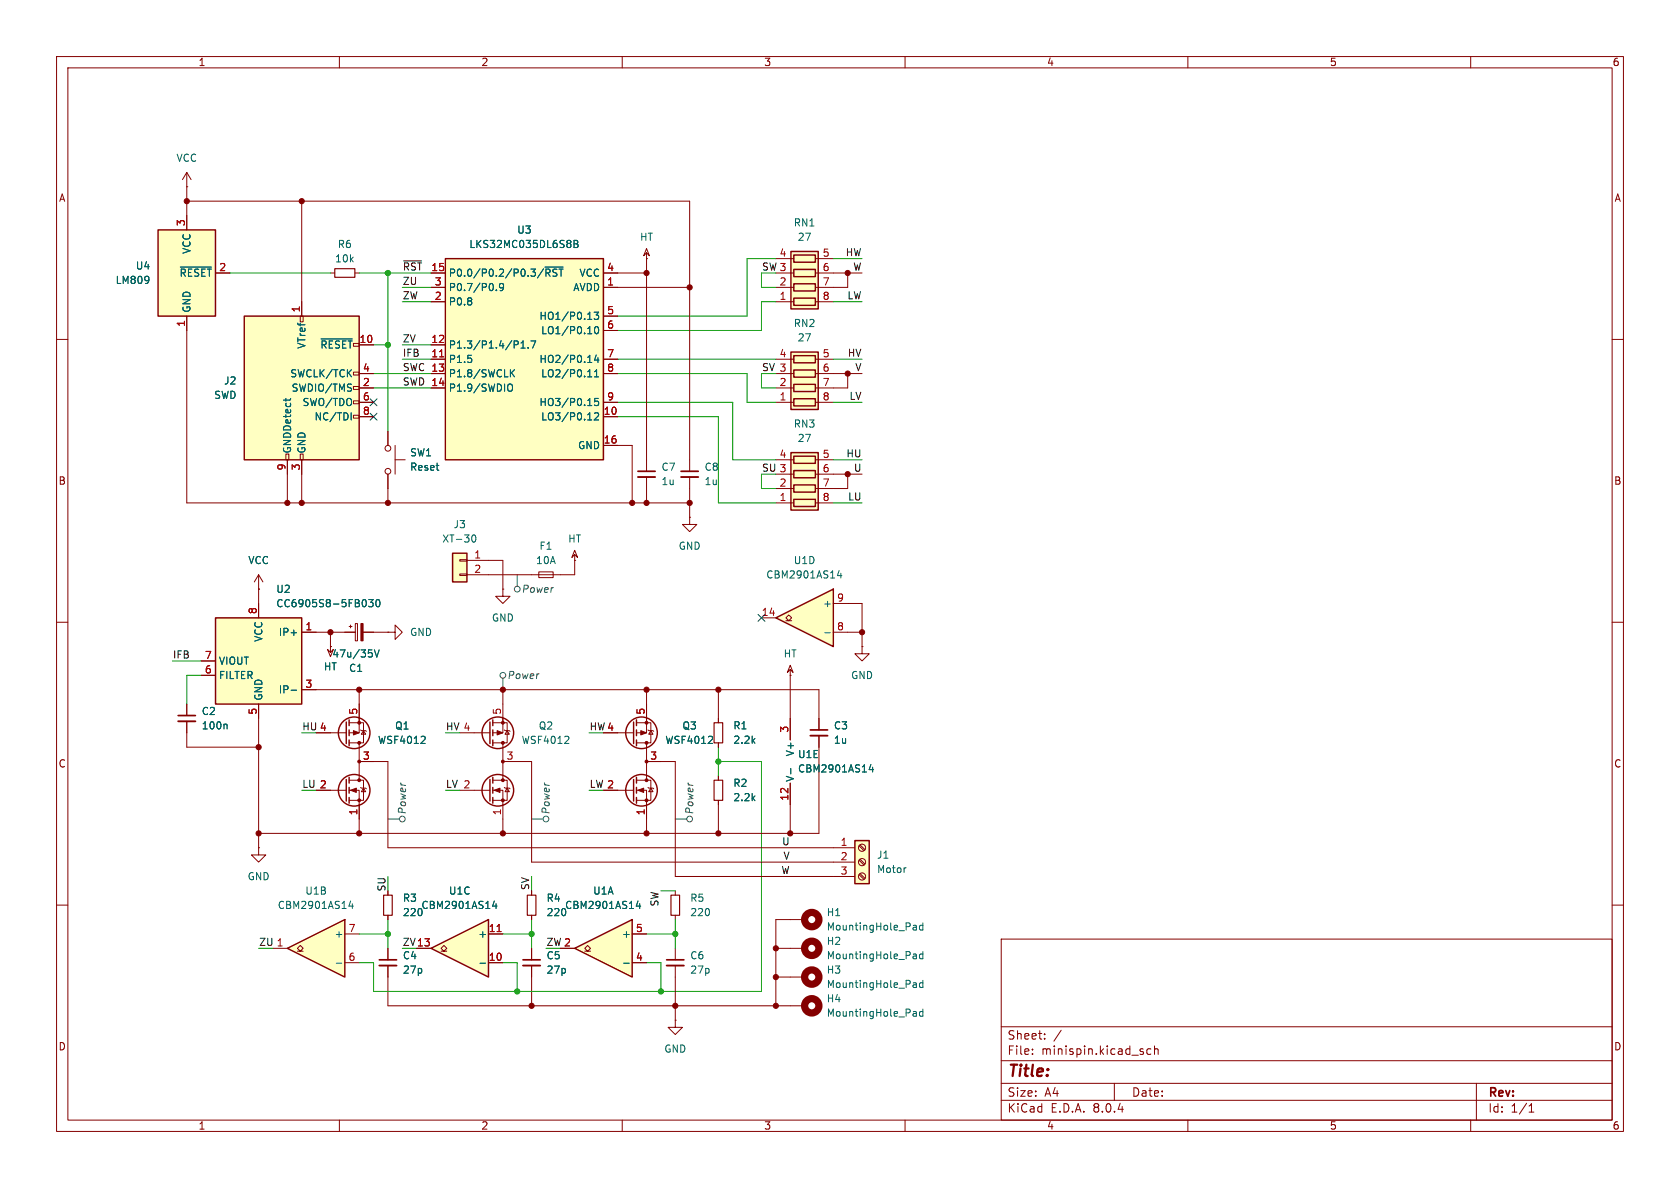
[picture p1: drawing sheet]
<svg xmlns="http://www.w3.org/2000/svg" width="297mm" height="210mm" viewBox="0 0 297 210" stroke-linecap="round" stroke-linejoin="round" font-family="sans-serif">
<g fill="none" stroke="#840000" stroke-width=".18">
<path d="M10 10h277v190h-277zM12 12h273v186h-273zM60 10v2M110 10v2M160 10v2M210 10v2M260 10v2M10 60h2M285 60h2M10 110h2M285 110h2M10 160h2"/>
<path d="M285 160h2M177 166h108v32h-108zM60 198v2M110 198v2M160 198v2M177 194.5h108M177 191.5h108M177 187.5h108M177 181.5h108M182.5 186.3v.1M182.5 185.5v.1M184.7 183.6v.1"/>
<path d="M184.7 182.8v.1M187.6 182.1l-1.3 2M197 191.5v3M203.5 185.5l-.5-.1-.3 .3v.4l.2 .2h.6M204.1 185.5l.2-.1 .4 .1v.9M204.1 184.9v1.5M210 198v2M260 198v2M261 191.5v6.5M270.3 196.6h.9M270.3 195.5l.4-.4v1.5"/>
</g>
<path d="M151.1 148.6h2.6v7.6h-2.6z" fill="#ffffc2"/>
<path d="M151.1 148.6h2.6v7.6h-2.6z" fill="none" stroke="#840000" stroke-width=".25"/>
<g fill="none" stroke="#840000" stroke-width=".18">
<path d="M58.4 48.3h.8M62.7 48.3h.8M114.3 44.7v1M114.3 43.9l.5 1.3-.5-.5-.5 .5zM114.3 45.7h.1M127 127v.8M127 131.3v.8M147.3 149.9h3.8M147.3 152.4h3.8M147.3 154.9h3.8M151.9 154.6l.8 .8M151.9 152.1l.8 .8"/>
<path d="M151.9 149.5l.8 .9M152 154.4l.9 .9M152 151.9l.9 .8M152 149.4l.9 .8"/>
<circle cx="152.4" cy="149.9" r=".63"/>
<circle cx="152.4" cy="152.4" r=".63"/>
<circle cx="152.4" cy="154.9" r=".63"/>
</g>
<path d="M160.1 153.4h.1" fill="none" stroke="#006464" stroke-width=".18"/>
<path d="M59.2 47.5h3.5v1.5h-3.5zM126.2 127.8h1.6v3.5h-1.6z" fill="none" stroke="#840000" stroke-width=".2"/>
<path d="M139.8 80h4.9v10.2h-4.9z" fill="#ffffc2"/>
<path d="M139.8 80h4.9v10.2h-4.9zM140.3 88.3h3.8v1.2h-3.8zM140.3 85.7h3.8v1.3h-3.8zM140.3 83.2h3.8v1.3h-3.8zM140.3 80.6h3.8v1.3h-3.8z" fill="none" stroke="#840000" stroke-width=".25"/>
<path d="M137.2 88.9h3.1M137.2 86.4h3.1M137.2 83.8h3.1M137.2 81.3h3.1M144.1 88.9h3.2M144.1 86.4h3.2M144.1 83.8h3.2M144.1 81.3h3.2" fill="none" stroke="#840000" stroke-width=".18"/>
<path d="M78.7 45.7h28v35.6h-28z" fill="#ffffc2"/>
<path d="M78.7 45.7h28v35.6h-28z" fill="none" stroke="#840000" stroke-width=".25"/>
<g fill="none" stroke="#840000" stroke-width=".18">
<path d="M76.2 50.8h2.5M76.2 48.3h2.5M76.2 53.3h2.5M106.7 50.8h2.5M106.7 48.3h2.5M106.7 55.9h2.5M106.7 58.4h2.5M68.6 76.2v2.5M69.8 78.7v5.1M76.2 63.5h2.5M76.2 61h2.5M76.2 66h2.5"/>
<path d="M76.2 68.6h2.5M106.7 73.7h2.5M106.7 63.5h2.5M106.7 66h2.5M106.7 78.7h2.5M106.7 71.1h2.5M68.6 83.8v2.6M69.8 81.3h1.8M45.7 104.1h.1M45.7 101.6l-.7 1.3M45.7 101.6v2.5M45.7 101.6l.8 1.3"/>
<path d="M139.7 162.6h2.5"/>
<circle cx="68.6" cy="79.2" r=".51"/>
<circle cx="68.6" cy="83.3" r=".51"/>
</g>
<g fill="none" stroke="#006464" stroke-width=".18">
<path d="M87.8 51.3v.1M89 50.7l-.2 .2-.4-.1-.1-.1 .1-.5 .4-.1 .2 .1a.84 .84 0 0 1-.3 1.2h-.3M96.3 47.2h3.2M97.9 48.1l.4 .2 .2 .2-.2 .3h-.4M97.9 47.6h.6M98.8 47.6h.7M99.2 47.6v1.2M101.5 42.5h.4l.2 .2-.2 .4 .2 .1 .1 .3-.2 .3h-.5zM101.5 43.1h.4M103.9 56.5h.7M103.9 59h.7M105 55.2h.8l-.4 .5 .4 .1v.5l-.2 .2-.6-.2"/>
<path d="M105.2 57.9l.2-.2a.68 .68 0 0 1 .4 .7 .68 .68 0 0 1-.4 .6l-.2-.1-.1-.4zM89.8 68.1l.3-.2a.43 .43 0 0 1 .5 .4v.4a.43 .43 0 0 1-.3 .5 .43 .43 0 0 1-.5-.2M90.4 65.9l.6 .7M91 65.3l-.8 .8M92.1 61.5h.7M92.1 60.6l.4-.3v1.2M93.4 61.4v.1M93.9 60.3h.8l-.5 1.2M103.9 74.2h.7M103.9 64.1h.7M103.9 66.6h.7M103.9 71.7h.7"/>
<path d="M105.1 73.1l.5-.1 .2 .3-.8 .9h.8M105.1 66.6h.7M105.1 65.7l.4-.4v1.3M105.4 62.7l-.3 1h.8M105.7 63.2v.9M105.8 70.4h-.6l-.1 .6 .2-.1 .4 .1 .1 .2v.4l-.2 .1-.5-.1M161.6 163.6h.2l.2 .1v.7M162 164.3l-.4 .1M162 163.9h-.4M163.2 163.6h-.4l-.3 .2 .2 .5h.5M163.2 163.1v1.3"/>
</g>
<path d="M77.7 63.1h.7" fill="none" stroke="#a90000" stroke-width=".18"/>
<circle cx="143.5" cy="162.6" r="1.27" fill="none" stroke="#840000" stroke-width="1.3"/>
<path d="M139.8 62.2h4.9v10.2h-4.9z" fill="#ffffc2"/>
<path d="M139.8 62.2h4.9v10.2h-4.9zM140.3 70.5h3.8v1.3h-3.8zM140.3 67.9h3.8v1.3h-3.8zM140.3 65.4h3.8v1.3h-3.8zM140.3 62.9h3.8v1.2h-3.8z" fill="none" stroke="#840000" stroke-width=".25"/>
<g fill="none" stroke="#840000" stroke-width=".18">
<path d="M137.2 71.1h3.1M137.2 68.6h3.1M137.2 66h3.1M137.2 63.5h3.1M144.1 71.1h3.2M144.1 68.6h3.2M144.1 66h3.2M144.1 63.5h3.2M139.7 127v3.8M139.7 138.4v3.8M119.4 157.5v.7M119.4 161.8v.8"/>
<path d="M139.7 177.8h2.5M139.7 172.7h2.5M119.4 180.3v1.3h1.2l-1.2 1.3-1.3-1.3h1.3M119.4 180.3h.1"/>
</g>
<g fill="none" stroke="#840000" stroke-width="1.3">
<circle cx="143.5" cy="172.7" r="1.27"/>
<circle cx="143.5" cy="177.8" r="1.27"/>
</g>
<g fill="none" stroke="#006464" stroke-width=".18">
<path d="M139.8 135.8v1M154 135.1l-.3 .9h.7M154.3 135.6v.9M161.6 173.7h.2l.2 .2v.7M161.6 178.8h.2l.2 .2v.6M162 179.6h-.4M162 179.1l-.4 .1M162 174.5l-.4 .1M162 174l-.4 .1M163.2 178.9l-.4-.1-.3 .2 .2 .6h.5M163.2 173.3v1.3M163.2 178.4v1.2"/>
<path d="M163.2 173.8l-.4-.1-.3 .3 .2 .5h.5"/>
</g>
<path d="M118.6 158.2h1.5v3.6h-1.5z" fill="none" stroke="#840000" stroke-width=".2"/>
<path d="M43.2 55.9h20.3v25.4h-20.3z" fill="#ffffc2"/>
<path d="M43.2 55.9h20.3v25.4h-20.3z" fill="none" stroke="#840000" stroke-width=".25"/>
<g fill="none" stroke="#840000" stroke-width=".18">
<path d="M53.1 55.9h.5v1h-.5zM53.3 53.3v2.6M62.5 65.8h1v.5h-1zM62.5 70.9h1v.5h-1zM62.5 68.3h1v.5h-1zM62.5 73.4h1v.5h-1zM63.5 61h2.5M63.5 68.6h2.5M63.5 66h2.5M63.5 71.1h2.5M63.5 73.7h2.5M50.5 80.3h.6v1h-.6z"/>
<path d="M50.8 81.3v2.5M53.1 80.3h.5v1h-.5zM53.3 81.3v2.5M88.9 104.1v1.3h1.3l-1.3 1.3-1.3-1.3h1.3M88.9 104.1h.1M139.7 118.4v1M139.7 117.6l.5 1.3-.5-.5-.5 .5zM139.7 119.4h.1M152.4 114.3v1.3h1.3l-1.3 1.2-1.3-1.2h1.3M152.4 114.3h.1"/>
</g>
<path d="M56.8 59.9h5.5M50.5 70.4v.5M51.4 70.4l-.1 .3M62.1 73v1.2" fill="none" stroke="#006464" stroke-width=".18"/>
<path d="M27.9 40.6h10.2v15.3h-10.2z" fill="#ffffc2"/>
<path d="M27.9 40.6h10.2v15.3h-10.2z" fill="none" stroke="#840000" stroke-width=".25"/>
<g fill="none" stroke="#840000" stroke-width=".18">
<path d="M33 33h.1M33 30.5v2.5M33 38.1v2.5M33 30.5l-.7 1.3M33 30.5l.8 1.3M33 55.9v2.5M38.1 48.3h2.5M101.6 98v1.1M101.6 97.3l.5 1.3-.5-.6-.5 .6zM101.6 99.1h.1M121.9 91.4v1.3h1.3l-1.3 1.3-1.3-1.3h1.3M121.9 91.4h.1"/>
<path d="M94 101.6h5.1M95.2 101.1h2.6v1h-2.6z"/>
</g>
<path d="M26.3 49v.8M26.3 49.4v.1M31.9 47.2h5.5" fill="none" stroke="#006464" stroke-width=".18"/>
<path d="M80 97.8h2.5v5.1h-2.5z" fill="#ffffc2"/>
<g fill="none" stroke="#840000" stroke-width=".18">
<path d="M81.3 98.9h1.2v.3h-1.2zM82.5 99.1h3.9M114.3 81.3v2M114.3 84.3v2.1M81.3 101.5h1.2v.2h-1.2zM82.5 101.6h3.9M33 124.5v2M33 127.5v2M55.9 139.7h5.3M55.9 129.5h5.3M61.7 139.7h1.8v5.1M61.7 137.9h2.6v3.6h-2.6"/>
<path d="M61.7 127.8h2.6v3.5h-2.6M63.5 127v2.5h-1.8M63.5 124.5v3.3M63.5 131.3v6.6M63.5 134.6h2.5M63.8 139.2l.1 .1h.7l.2 .1M63.8 129l.1 .2h.7l.2 .1M64.3 139.3l.3 .7h-.7zM64.3 129.2l.3 .6h-.7zM127 137.2v.7M127 141.5v.7M119.4 167.6v2.1"/>
<path d="M119.4 170.7v2"/>
</g>
<g fill="none" stroke="#840000" stroke-width=".25">
<path d="M80 97.8h2.5v5.1h-2.5zM61.2 127.6v3.8M61.2 137.8v3.8M61.7 127.3v1M61.7 129v1M61.7 130.8v1M61.7 137.4v1M61.7 139.2v1M61.7 141v1"/>
<circle cx="62.6" cy="139.7" r="2.79"/>
<circle cx="62.6" cy="129.5" r="2.79"/>
</g>
<path d="M83.5 94.8l.2-.2a.68 .68 0 0 1 .4 .6 .68 .68 0 0 1-.4 .6l-.2-.2M40 128l.1 .2v.7M74.4 131.4h.8M75.1 130.3v.4" fill="none" stroke="#006464" stroke-width=".18"/>
<path d="M112.8 84.3h3M31.5 127.5h3M117.9 170.7h3" fill="none" stroke="#840000" stroke-width=".33"/>
<path d="M112.8 83.3h3M31.5 126.5h3M117.9 169.7h3" fill="none" stroke="#840000" stroke-width=".3"/>
<path d="M126.2 137.9h1.6v3.6h-1.6z" fill="none" stroke="#840000" stroke-width=".2"/>
<g fill="#840000" stroke="#840000" stroke-width=".18">
<path d="M62 139.7l1-.4v.8z"/>
<path d="M62.5 129.2l1 .3-1 .4z"/>
<circle cx="63.5" cy="141.5" r=".25"/>
<circle cx="63.5" cy="137.9" r=".25"/>
<circle cx="63.5" cy="134.6" r=".25"/>
<circle cx="63.5" cy="131.3" r=".25"/>
<circle cx="63.5" cy="127.8" r=".25"/>
</g>
<path d="M38.1 109.2h15.2v15.3h-15.2z" fill="#ffffc2"/>
<path d="M38.1 109.2h15.2v15.3h-15.2z" fill="none" stroke="#840000" stroke-width=".25"/>
<path d="M35.6 119.4h2.5M35.6 116.8h2.5M45.7 106.7v2.5M53.3 111.8h2.6M45.7 124.5v2.5M53.3 121.9h2.6" fill="none" stroke="#840000" stroke-width=".18"/>
<path d="M64.7 106.2v.8M65.2 106h.8l-.5 .5 .4 .1v.5l-.2 .2-.5-.2M66.6 106.1l.1-.1a.68 .68 0 0 1 .5 .6 .68 .68 0 0 1-.5 .7l-.1-.2-.2-.3zM51.5 122h.9" fill="none" stroke="#006464" stroke-width=".18"/>
<path d="M137.2 109.2l10.1-5.1v10.2z" fill="#ffffc2"/>
<path d="M137.2 109.2l10.1-5.1v10.2z" fill="none" stroke="#840000" stroke-width=".25"/>
<path d="M61 111.8h1.8M61.7 110.7h.5M62 110.5v.5M62.8 110.2h.4v3.1h-.4zM64.2 111.8h1.8M134.6 109.2h2.6M138.9 109.7h.5l-.5-.5 .5-.5 .6 .5-.6 .5h.6M147.3 111.8h2.6M147.3 106.7h2.6" fill="none" stroke="#840000" stroke-width=".18"/>
<path d="M65.8 115.5v.5M66.2 114.9l.4 1.2 .4-1.2M145.8 111.9h1M148.3 100.8l-.3 1h.8M148.7 101.3v.9" fill="none" stroke="#006464" stroke-width=".18"/>
<path d="M63.8 110.2h.4v3.1h-.4z" fill="#840000" stroke="#840000" stroke-width=".18"/>
<path d="M139.8 44.5h4.9v10.1h-4.9z" fill="#ffffc2"/>
<g fill="none" stroke="#840000" stroke-width=".25">
<path d="M139.8 44.5h4.9v10.1h-4.9zM140.3 52.7h3.8v1.3h-3.8zM140.3 50.2h3.8v1.2h-3.8zM140.3 47.6h3.8v1.3h-3.8zM140.3 45.1h3.8v1.3h-3.8zM86.6 127.6v3.8M86.6 137.8v3.8M87.1 127.3v1M87.1 129v1M87.1 130.8v1M87.1 137.4v1M87.1 139.2v1"/>
<path d="M87.1 141v1"/>
<circle cx="88" cy="139.7" r="2.79"/>
<circle cx="88" cy="129.5" r="2.79"/>
</g>
<g fill="none" stroke="#840000" stroke-width=".18">
<path d="M137.2 53.3h3.1M137.2 50.8h3.1M137.2 48.3h3.1M137.2 45.7h3.1M144.1 53.3h3.2M144.1 50.8h3.2M144.1 48.3h3.2M144.1 45.7h3.2M57.9 114.8l.5 .5 .5-.5-.5 1.3zM58.4 114.3v1M58.4 114.3h.1M68.6 111.8h1.2v-1.3l1.3 1.3-1.3 1.2v-1.2"/>
<path d="M68.6 111.8h.1M81.3 139.7h5.3M81.3 129.5h5.3M87.1 139.7h1.8v5.1M87.1 137.9h2.6v3.6h-2.6M87.1 127.8h2.6v3.5h-2.6M88.9 127v2.5h-1.8M88.9 124.5v3.3M88.9 131.3v6.6M88.9 134.6h2.5M89.2 139.2l.1 .1h.7l.2 .1M89.2 129l.1 .2h.7l.2 .1"/>
<path d="M89.7 139.3l.3 .7h-.7zM89.7 129.2l.3 .6h-.7zM94 157.5v.7M94 161.8v.8M94 167.6v2.1M94 170.7v2"/>
</g>
<g fill="#840000" stroke="#840000" stroke-width=".18">
<path d="M87.4 139.7l1-.4v.8z"/>
<path d="M87.9 129.2l1 .3-1 .4z"/>
<circle cx="88.9" cy="141.5" r=".25"/>
<circle cx="88.9" cy="137.9" r=".25"/>
<circle cx="88.9" cy="134.6" r=".25"/>
<circle cx="88.9" cy="131.3" r=".25"/>
<circle cx="88.9" cy="127.8" r=".25"/>
</g>
<path d="M99.8 131.4h.8M100.5 130.3v.4" fill="none" stroke="#006464" stroke-width=".18"/>
<path d="M93.2 158.2h1.5v3.6h-1.5z" fill="none" stroke="#840000" stroke-width=".2"/>
<path d="M92.5 170.7h3" fill="none" stroke="#840000" stroke-width=".33"/>
<path d="M92.5 169.7h3" fill="none" stroke="#840000" stroke-width=".3"/>
<path d="M101.6 167.6l10.2-5v10.1z" fill="#ffffc2"/>
<g fill="none" stroke="#840000" stroke-width=".25">
<path d="M112 127.6v3.8M112 137.8v3.8M112.5 127.3v1M112.5 129v1M112.5 130.8v1M112.5 137.4v1M112.5 139.2v1M112.5 141v1M101.6 167.6l10.2-5v10.1z"/>
<circle cx="113.4" cy="129.5" r="2.79"/>
<circle cx="113.4" cy="139.7" r="2.79"/>
</g>
<g fill="none" stroke="#840000" stroke-width=".18">
<path d="M121.9 81.3v2M121.9 84.3v2.1M106.7 139.7h5.3M106.7 129.5h5.3M112.5 139.7h1.8v5.1M112.5 137.9h2.6v3.6h-2.6M112.5 127.8h2.6v3.5h-2.6M114.3 127v2.5h-1.8M114.3 124.5v3.3M114.3 131.3v6.6M114.3 134.6h2.5M114.6 139.2l.1 .1h.7l.2 .1"/>
<path d="M114.6 129l.1 .2h.7l.2 .1M115.1 139.3l.3 .7h-.7zM115.1 129.2l.3 .6h-.7zM68.6 157.5v.7M68.6 161.8v.8M99.1 167.6h2.5M103.4 168.1h.5l-.5-.5 .5-.5 .5 .5-.5 .5h.5M111.8 170.2h2.5M111.8 165.1h2.5"/>
</g>
<path d="M125.2 131.4h.8M125.9 130.3v.4M112.8 159.3l-.3 .9h.8M113.1 159.8v.8M110.3 170.3h.9" fill="none" stroke="#006464" stroke-width=".18"/>
<path d="M67.8 158.2h1.5v3.6h-1.5z" fill="none" stroke="#840000" stroke-width=".2"/>
<path d="M120.4 84.3h3" fill="none" stroke="#840000" stroke-width=".33"/>
<path d="M120.4 83.3h3" fill="none" stroke="#840000" stroke-width=".3"/>
<g fill="#840000" stroke="#840000" stroke-width=".18">
<path d="M112.8 139.7l1-.4v.8z"/>
<path d="M113.3 129.2l1 .3-1 .4z"/>
<circle cx="114.3" cy="141.5" r=".25"/>
<circle cx="114.3" cy="137.9" r=".25"/>
<circle cx="114.3" cy="134.6" r=".25"/>
<circle cx="114.3" cy="131.3" r=".25"/>
<circle cx="114.3" cy="127.8" r=".25"/>
</g>
<path d="M76.2 167.6l10.2-5v10.1z" fill="#ffffc2"/>
<path d="M76.2 167.6l10.2-5v10.1z" fill="none" stroke="#840000" stroke-width=".25"/>
<path d="M144.8 127v2M144.8 130v2.1M45.7 149.9v1.2h1.3l-1.3 1.3-1.3-1.3h1.3M45.7 149.9h.1M68.6 167.6v2.1M68.6 170.7v2M73.7 167.6h2.5M78 168.1h.5l-.5-.5 .5-.5 .5 .5-.5 .5h.5M86.4 170.2h2.5M86.4 165.1h2.5" fill="none" stroke="#840000" stroke-width=".18"/>
<path d="M87.4 159.3l-.3 .9h.8M87.7 159.8v.8M84.9 170.3h.9" fill="none" stroke="#006464" stroke-width=".18"/>
<path d="M87.9 164.7h.7" fill="none" stroke="#a90000" stroke-width=".18"/>
<path d="M143.3 130h3M67.1 170.7h3" fill="none" stroke="#840000" stroke-width=".33"/>
<path d="M143.3 129h3M67.1 169.7h3" fill="none" stroke="#840000" stroke-width=".3"/>
<path d="M50.8 167.6l10.2-5v10.1z" fill="#ffffc2"/>
<path d="M50.8 167.6l10.2-5v10.1z" fill="none" stroke="#840000" stroke-width=".25"/>
<g fill="none" stroke="#840000" stroke-width=".18">
<path d="M33 33v7.6M33 35.6h88.9v45.7M53.3 35.6v20.3M33 55.9v33h88.9M38.1 48.3h2.5M76.2 48.3h2.5M76.2 50.8h2.5M76.2 53.3h2.5M106.7 48.3h7.6M106.7 50.8h15.2M106.7 55.9h2.5M106.7 58.4h2.5"/>
<path d="M114.3 45.7v35.6M147.3 48.3h5.1M149.9 48.3v2.5h-2.6M63.5 68.6h2.5M63.5 66h2.5M63.5 61h2.5M63.5 71.1h2.5M63.5 73.7h2.5M68.6 76.2v2.5M76.2 68.6h2.5M76.2 66h2.5M76.2 61h2.5"/>
<path d="M76.2 63.5h2.5M106.7 78.7h5.1v10.2M106.7 66h2.5M106.7 71.1h2.5M106.7 73.7h2.5M106.7 63.5h2.5M147.3 66h5.1M149.9 66v2.6h-2.6M50.8 81.3v7.6M53.3 81.3v7.6M68.6 83.8v5.1M86.4 99.1h2.5v5"/>
<path d="M101.6 99.1v2.5h-2.5M114.3 86.4v2.5M121.9 86.4v5M147.3 83.8h5.1M149.9 83.8v2.6h-2.6M35.6 119.4h2.5M35.6 116.8h2.5M45.7 104.1h.1M45.7 104.1v5.1M53.3 111.8h9.5M58.4 114.3h.1M58.4 111.8v2.5"/>
<path d="M64.2 111.8h4.4M86.4 101.6h7.6M139.7 119.4v11.4M149.9 111.8h2.5M149.9 106.7h2.5v7.6M33 124.5v2M33 127.5v4.6h12.7M45.7 124.5v25.4M53.3 121.9h91.5v7.1M55.9 139.7h2.5M55.9 129.5h2.5M63.5 134.6h5.1v15.3h78.7"/>
<path d="M63.5 121.9v5.1M88.9 121.9v2.6M91.4 134.6h2.6v17.8h53.3M106.7 139.7h2.5M106.7 129.5h2.5M114.3 121.9v5.1M114.3 134.6h5.1v20.3h27.9M127 121.9v5.9M127 131.3v.8M127 137.2v.7M139.7 138.4v8.9M144.8 130v17.3h-99.1"/>
<path d="M63.5 142.2v5.1M68.6 157.5v.7M88.9 144.8v2.5M94 157.5v.7M114.3 142.2v5.1M127 141.5v5.8M48.3 167.6h2.5M52.6 168.1h.5l-.5-.5 .5-.5 .5 .5-.5 .5h.5M61 170.2h2.5M61 165.1h2.5M68.6 161.8v.8M68.6 167.6v2.1"/>
<path d="M68.6 170.7v7.1h71.1M73.7 167.6h2.5M86.4 170.2h2.5M86.4 165.1h2.5M94 161.8v.8M94 167.6v2.1M94 170.7v7.1M99.1 167.6h2.5M111.8 170.2h2.5M111.8 165.1h2.5M119.4 172.7v7.6M137.2 167.6h5"/>
<path d="M137.2 172.7h2.5M139.7 162.6h-2.5v15.2"/>
</g>
<g fill="none" stroke="#006464" stroke-width=".18">
<path d="M26.3 49v.8M26.3 49.4v.1M31.9 47.2h5.5M56.8 59.9h5.5M87.8 51.3v.1M89 50.7l-.2 .2-.4-.1-.1-.1 .1-.5 .4-.1 .2 .1a.84 .84 0 0 1-.3 1.2h-.3M96.3 47.2h3.2M97.9 48.1l.4 .2 .2 .2-.2 .3h-.4M97.9 47.6h.6M98.8 47.6h.7M99.2 47.6v1.2M101.5 42.5h.4l.2 .2-.2 .4 .2 .1 .1 .3-.2 .3h-.5z"/>
<path d="M101.5 43.1h.4M103.9 56.5h.7M103.9 59h.7M105 55.2h.8l-.4 .5 .4 .1v.5l-.2 .2-.6-.2M105.2 57.9l.2-.2a.68 .68 0 0 1 .4 .7 .68 .68 0 0 1-.4 .6l-.2-.1-.1-.4zM50.5 70.4v.5M51.4 70.4l-.1 .3M62.1 73v1.2M89.8 68.1l.3-.2a.43 .43 0 0 1 .5 .4v.4a.43 .43 0 0 1-.3 .5 .43 .43 0 0 1-.5-.2M90.4 65.9l.6 .7M91 65.3l-.8 .8M92.1 61.5h.7"/>
<path d="M92.1 60.6l.4-.3v1.2M93.4 61.4v.1M93.9 60.3h.8l-.5 1.2M103.9 74.2h.7M103.9 64.1h.7M103.9 66.6h.7M103.9 71.7h.7M105.1 73.1l.5-.1 .2 .3-.8 .9h.8M105.1 66.6h.7M105.1 65.7l.4-.4v1.3M105.4 62.7l-.3 1h.8M105.7 63.2v.9"/>
<path d="M105.8 70.4h-.6l-.1 .6 .2-.1 .4 .1 .1 .2v.4l-.2 .1-.5-.1M64.7 106.2v.8M65.2 106h.8l-.5 .5 .4 .1v.5l-.2 .2-.5-.2M65.8 115.5v.5M66.2 114.9l.4 1.2 .4-1.2M66.6 106.1l.1-.1a.68 .68 0 0 1 .5 .6 .68 .68 0 0 1-.5 .7l-.1-.2-.2-.3zM40 128l.1 .2v.7M51.5 122h.9M74.4 131.4h.8M75.1 130.3v.4M125.2 131.4h.8M125.9 130.3v.4"/>
<path d="M139.8 135.8v1M154 135.1l-.3 .9h.7M154.3 135.6v.9M62 159.3l-.3 .9h.8M62.3 159.8v.8M87.4 159.3l-.3 .9h.8M87.7 159.8v.8M112.8 159.3l-.3 .9h.8M113.1 159.8v.8M59.5 170.3h.9M84.9 170.3h.9M110.3 170.3h.9"/>
<path d="M161.6 168.6h.2l.2 .2v.7M162 169.4l-.4 .1M162 168.9l-.4 .1M163.2 168.7l-.4-.1-.3 .3 .2 .5h.5M163.2 168.2v1.3"/>
</g>
<circle cx="143.5" cy="167.6" r="1.27" fill="none" stroke="#840000" stroke-width="1.3"/>
<g fill="none" stroke="#484848" stroke-width=".18">
<path d="M88.9 119.9v2M91.4 101.6v2M68.6 144.8h2M94 144.8h2M119.4 144.8h2"/>
<circle cx="88.9" cy="119.4" r=".51"/>
<circle cx="91.4" cy="104.1" r=".51"/>
<circle cx="71.1" cy="144.8" r=".51"/>
<circle cx="96.5" cy="144.8" r=".51"/>
<circle cx="121.9" cy="144.8" r=".51"/>
</g>
<path d="M71.3 46.1h3.2" fill="none" stroke="#0f0f0f" stroke-width=".18"/>
<g fill="none" stroke="#009600" stroke-width=".18">
<path d="M40.6 48.3h17.8M63.5 48.3h12.7M68.6 48.3v27.9M71.1 53.3h5.1M71.1 50.8h5.1M134.6 48.3v2.5h2.6M137.2 53.3h-2.6v5.1h-25.4M137.2 45.7h-5.1v10.2h-22.9M147.3 45.7h5.1M147.3 53.3h5.1M66 66h10.2M66 68.6h10.2"/>
<path d="M66 61h2.6M71.1 63.5h5.1M71.1 61h5.1M109.2 66h22.9v5.1h5.1M109.2 71.1h20.3v10.2h7.7M109.2 73.7h17.8v15.2h10.2M109.2 63.5h28M134.6 66v2.6h2.6M147.3 71.1h5.1M147.3 63.5h5.1M134.6 83.8v2.6h2.6M147.3 81.3h5.1"/>
<path d="M147.3 88.9h5.1M30.5 116.8h5.1M35.6 119.4h-2.6v5.1M127 134.6h7.6v40.7h-68.6v-5.1h-2.5M127 132.1v5.1M116.8 157.5h2.6M63.5 165.1h5.1M68.6 162.6v5M88.9 165.1h5.1M88.9 170.2h2.5v5.1M94 162.6v5M114.3 170.2h2.5v5.1"/>
<path d="M114.3 165.1h5.1M119.4 162.6v5"/>
</g>
<path d="M65.4 70.5l1.2 1.2M65.4 73.1l1.2 1.2M66.6 70.5l-1.2 1.2M66.6 73.1l-1.2 1.2M134 108.6l1.2 1.2M135.2 108.6l-1.2 1.2" fill="none" stroke="#000084" stroke-width=".18"/>
<path d="M77.7 63.1h.7M87.9 164.7h.7" fill="none" stroke="#a90000" stroke-width=".18"/>
<g fill="#009600" stroke="#009600" stroke-width=".18">
<circle cx="68.6" cy="48.3" r=".46"/>
<circle cx="68.6" cy="61" r=".46"/>
<circle cx="127" cy="134.6" r=".46"/>
<circle cx="116.8" cy="175.3" r=".46"/>
<circle cx="119.4" cy="165.1" r=".46"/>
<circle cx="91.4" cy="175.3" r=".46"/>
<circle cx="94" cy="165.1" r=".46"/>
<circle cx="68.6" cy="165.1" r=".46"/>
</g>
<g fill="#840000" stroke="#840000" stroke-width=".18">
<circle cx="53.3" cy="88.9" r=".46"/>
<circle cx="68.6" cy="88.9" r=".46"/>
<circle cx="58.4" cy="111.8" r=".46"/>
<circle cx="50.8" cy="88.9" r=".46"/>
<circle cx="33" cy="35.6" r=".46"/>
<circle cx="53.3" cy="35.6" r=".46"/>
<circle cx="111.8" cy="88.9" r=".46"/>
<circle cx="149.9" cy="83.8" r=".46"/>
<circle cx="149.9" cy="66" r=".46"/>
<circle cx="121.9" cy="50.8" r=".46"/>
<circle cx="149.9" cy="48.3" r=".46"/>
<circle cx="114.3" cy="48.3" r=".46"/>
<circle cx="152.4" cy="111.8" r=".46"/>
<circle cx="114.3" cy="147.3" r=".46"/>
<circle cx="127" cy="147.3" r=".46"/>
<circle cx="121.9" cy="88.9" r=".46"/>
<circle cx="114.3" cy="88.9" r=".46"/>
<circle cx="127" cy="121.9" r=".46"/>
<circle cx="114.3" cy="121.9" r=".46"/>
<circle cx="45.7" cy="132.1" r=".46"/>
<circle cx="88.9" cy="121.9" r=".46"/>
<circle cx="63.5" cy="121.9" r=".46"/>
<circle cx="137.2" cy="177.8" r=".46"/>
<circle cx="137.2" cy="172.7" r=".46"/>
<circle cx="137.2" cy="167.6" r=".46"/>
<circle cx="119.4" cy="177.8" r=".46"/>
<circle cx="88.9" cy="147.3" r=".46"/>
<circle cx="94" cy="177.8" r=".46"/>
<circle cx="63.5" cy="147.3" r=".46"/>
<circle cx="45.7" cy="147.3" r=".46"/>
<circle cx="139.7" cy="147.3" r=".46"/>
</g>
<text font-size="2.8" fill="#840000" x="178" y="190.9">Title:</text>
<g font-size="2.1" fill="#840000">
<text x="178" y="184">Sheet:</text>
<text x="178" y="186.7">File:</text>
<text x="184.1" y="186.7">minispin.kicad_sch</text>
<text x="178" y="196.9">KiCad</text>
<text x="178" y="194.1">Size:</text>
<text x="184.7" y="194.1">A4</text>
<text x="185.7" y="196.9">E.D.A.</text>
<text x="193.3" y="196.9">8.0.4</text>
<text x="200" y="194.1">Date:</text>
<text x="263" y="194.3">Rev:</text>
<text x="263" y="196.9">Id:</text>
<text x="267.1" y="196.9">1/1</text>
</g>
<g font-size="1.8" fill="#840000">
<text x="35" y="11.9">1</text>
<text x="85" y="11.9">2</text>
<text x="135" y="11.9">3</text>
<text x="185" y="11.9">4</text>
<text x="235" y="11.9">5</text>
<text x="285" y="11.9">6</text>
<text x="10.3" y="35.9">A</text>
<text x="285.3" y="35.9">A</text>
<text x="10.3" y="85.9">B</text>
<text x="285.3" y="85.9">B</text>
<text x="10.3" y="135.9">C</text>
<text x="285.3" y="135.9">C</text>
<text x="10.3" y="185.9">D</text>
<text x="285.3" y="185.9">D</text>
<text x="35" y="199.9">1</text>
<text x="85" y="199.9">2</text>
<text x="135" y="199.9">3</text>
<text x="185" y="199.9">4</text>
<text x="235" y="199.9">5</text>
<text x="285" y="199.9">6</text>
</g>
<g font-size="1.8" fill="#006464">
<text x="31.1" y="28.8">VCC</text>
<text x="91.3" y="41.5">U3</text>
<text x="140.2" y="40.2">RN1</text>
<text x="23.9" y="47.9">U4</text>
<text x="33.9" y="45" transform="rotate(-90 33.9 45)">VCC</text>
<text x="59.1" y="46.6">10k</text>
<text x="59.6" y="44">R6</text>
<text x="82.9" y="44">LKS32MC035DL6S8B</text>
<text x="113" y="42.8">HT</text>
<text x="140.9" y="42.8">27</text>
<text x="20.3" y="50.4">LM809</text>
<text x="31.6" y="49.1">~{RESET}</text>
<text x="79.2" y="49.1">P0.0/P0.2/P0.3/~{RST}</text>
<text x="79.2" y="51.7">P0.7/P0.9</text>
<text x="101.3" y="51.7">AVDD</text>
<text x="102.3" y="49.1">VCC</text>
<text x="33.9" y="55.4" transform="rotate(-90 33.9 55.4)">GND</text>
<text x="79.2" y="54.2">P0.8</text>
<text x="95.3" y="56.7">HO1/P0.13</text>
<text x="95.6" y="59.3">LO1/P0.10</text>
<text x="140.2" y="58">RN2</text>
<text x="54.2" y="61.8" transform="rotate(-90 54.2 61.8)">VTref</text>
<text x="56.5" y="61.8">~{RESET}</text>
<text x="79.2" y="64.4">P1.5</text>
<text x="79.2" y="61.8">P1.3/P1.4/P1.7</text>
<text x="95.3" y="64.4">HO2/P0.14</text>
<text x="140.9" y="60.6">27</text>
<text x="37.8" y="70.7">SWD</text>
<text x="39.5" y="68.2">J2</text>
<text x="51.2" y="66.9">SWCLK/TCK</text>
<text x="51.5" y="69.4">SWDIO/TMS</text>
<text x="53.4" y="72">SWO/TDO</text>
<text x="79.2" y="66.9">P1.8/SWCLK</text>
<text x="79.2" y="69.4">P1.9/SWDIO</text>
<text x="95.3" y="72">HO3/P0.15</text>
<text x="95.6" y="66.9">LO2/P0.11</text>
<text x="55.5" y="74.5">NC/TDI</text>
<text x="95.6" y="74.5">LO3/P0.12</text>
<text x="140.2" y="75.8">RN3</text>
<text x="51.7" y="80.3" transform="rotate(-90 51.7 80.3)">GNDDetect</text>
<text x="54.2" y="80.3" transform="rotate(-90 54.2 80.3)">GND</text>
<text x="72.4" y="80.9">SW1</text>
<text x="72.4" y="83.4">Reset</text>
<text x="102.1" y="79.6">GND</text>
<text x="116.8" y="83.4">C7</text>
<text x="124.5" y="83.4">C8</text>
<text x="140.9" y="78.3">27</text>
<text x="116.8" y="86">1u</text>
<text x="124.5" y="86">1u</text>
<text x="80.1" y="93.6">J3</text>
<text x="43.8" y="99.9">VCC</text>
<text x="78.1" y="96.1">XT-30</text>
<text x="94.7" y="99.9">10A</text>
<text x="95.3" y="97.4">F1</text>
<text x="100.3" y="96.1">HT</text>
<text x="119.9" y="97.4">GND</text>
<text x="140.2" y="99.9">U1D</text>
<text x="48.7" y="105">U2</text>
<text x="48.7" y="107.5">CC6905S8-5FB030</text>
<text x="135.4" y="102.5">CBM2901AS14</text>
<text x="145.4" y="107.5">+</text>
<text x="46.6" y="113.6" transform="rotate(-90 46.6 113.6)">VCC</text>
<text x="49.2" y="112.6">IP+</text>
<text x="72.4" y="112.6">GND</text>
<text x="86.9" y="110.1">GND</text>
<text x="38.6" y="117.7">VIOUT</text>
<text x="57.2" y="118.7">HT</text>
<text x="58.6" y="116.4">47u/35V</text>
<text x="61.6" y="119">C1</text>
<text x="138.4" y="116.4">HT</text>
<text x="38.6" y="120.2">FILTER</text>
<text x="46.6" y="124" transform="rotate(-90 46.6 124)">GND</text>
<text x="49.2" y="122.8">IP-</text>
<text x="150.4" y="120.2">GND</text>
<text x="35.6" y="126.6">C2</text>
<text x="35.6" y="129.1">100n</text>
<text x="66.7" y="131.7">WSF4012</text>
<text x="69.7" y="129.2">Q1</text>
<text x="92.1" y="131.7">WSF4012</text>
<text x="95.1" y="129.2">Q2</text>
<text x="117.5" y="131.7">WSF4012</text>
<text x="120.5" y="129.2">Q3</text>
<text x="129.5" y="129.1">R1</text>
<text x="129.5" y="131.7">2.2k</text>
<text x="147.3" y="129.1">C3</text>
<text x="147.3" y="131.7">1u</text>
<text x="140.6" y="133.8" transform="rotate(-90 140.6 133.8)">V+</text>
<text x="141" y="136.8">CBM2901AS14</text>
<text x="141" y="134.2">U1E</text>
<text x="129.5" y="139.3">R2</text>
<text x="129.5" y="141.8">2.2k</text>
<text x="140.6" y="138.3" transform="rotate(-90 140.6 138.3)">V-</text>
<text x="43.7" y="155.8">GND</text>
<text x="154.9" y="152">J1</text>
<text x="154.9" y="154.5">Motor</text>
<text x="49" y="160.9">CBM2901AS14</text>
<text x="53.9" y="158.3">U1B</text>
<text x="71.1" y="159.6">R3</text>
<text x="74.4" y="160.9">CBM2901AS14</text>
<text x="79.3" y="158.3">U1C</text>
<text x="96.5" y="159.6">R4</text>
<text x="99.8" y="160.9">CBM2901AS14</text>
<text x="104.8" y="158.3">U1A</text>
<text x="121.9" y="159.6">R5</text>
<text x="59.1" y="166">+</text>
<text x="71.1" y="162.2">220</text>
<text x="84.5" y="166">+</text>
<text x="96.5" y="162.2">220</text>
<text x="109.9" y="166">+</text>
<text x="121.9" y="162.2">220</text>
<text x="146.1" y="162.2">H1</text>
<text x="146.1" y="164.7">MountingHole_Pad</text>
<text x="146.1" y="167.2">H2</text>
<text x="71.1" y="169.8">C4</text>
<text x="71.1" y="172.3">27p</text>
<text x="96.5" y="169.8">C5</text>
<text x="96.5" y="172.3">27p</text>
<text x="121.9" y="169.8">C6</text>
<text x="121.9" y="172.3">27p</text>
<text x="146.1" y="172.3">H3</text>
<text x="146.1" y="169.8">MountingHole_Pad</text>
<text x="146.1" y="177.4">H4</text>
<text x="146.1" y="179.9">MountingHole_Pad</text>
<text x="146.1" y="174.9">MountingHole_Pad</text>
<text x="117.3" y="186.3">GND</text>
</g>
<g font-size="1.8" fill="#a90000">
<text x="32.8" y="40.1" transform="rotate(-90 32.8 40.1)">3</text>
<text x="137.7" y="45.5">4</text>
<text x="145.3" y="45.5">5</text>
<text x="38.7" y="48">2</text>
<text x="76.2" y="48">15</text>
<text x="76.8" y="53.1">2</text>
<text x="76.8" y="50.5">3</text>
<text x="107.2" y="50.5">1</text>
<text x="107.2" y="48">4</text>
<text x="137.7" y="53.1">1</text>
<text x="137.7" y="50.5">2</text>
<text x="145.3" y="48">6</text>
<text x="145.3" y="50.5">7</text>
<text x="145.3" y="53.1">8</text>
<text x="32.8" y="57.9" transform="rotate(-90 32.8 57.9)">1</text>
<text x="53.1" y="55.3" transform="rotate(-90 53.1 55.3)">1</text>
<text x="107.2" y="55.6">5</text>
<text x="107.2" y="58.2">6</text>
<text x="63.5" y="60.7">10</text>
<text x="64.1" y="65.8">4</text>
<text x="76.2" y="63.2">11</text>
<text x="76.2" y="60.7">12</text>
<text x="76.2" y="65.8">13</text>
<text x="107.2" y="63.2">7</text>
<text x="107.2" y="65.8">8</text>
<text x="137.7" y="63.2">4</text>
<text x="145.3" y="63.2">5</text>
<text x="145.3" y="65.8">6</text>
<text x="64.1" y="68.3">2</text>
<text x="64.1" y="70.9">6</text>
<text x="76.2" y="68.3">14</text>
<text x="107.2" y="70.9">9</text>
<text x="137.7" y="70.9">1</text>
<text x="137.7" y="68.3">2</text>
<text x="145.3" y="68.3">7</text>
<text x="145.3" y="70.9">8</text>
<text x="64.1" y="73.4">8</text>
<text x="106.6" y="73.4">10</text>
<text x="50.5" y="83.3" transform="rotate(-90 50.5 83.3)">9</text>
<text x="53.1" y="83.3" transform="rotate(-90 53.1 83.3)">3</text>
<text x="106.6" y="78.5">16</text>
<text x="137.7" y="81">4</text>
<text x="145.3" y="81">5</text>
<text x="145.3" y="83.6">6</text>
<text x="137.7" y="88.6">1</text>
<text x="137.7" y="86.1">2</text>
<text x="145.3" y="86.1">7</text>
<text x="145.3" y="88.6">8</text>
<text x="83.7" y="98.8">1</text>
<text x="83.7" y="101.3">2</text>
<text x="147.9" y="106.4">9</text>
<text x="45.5" y="108.7" transform="rotate(-90 45.5 108.7)">8</text>
<text x="53.9" y="111.5">1</text>
<text x="134.6" y="109">14</text>
<text x="147.9" y="111.5">8</text>
<text x="36.1" y="119.1">6</text>
<text x="36.1" y="116.6">7</text>
<text x="53.9" y="121.7">3</text>
<text x="45.5" y="126.4" transform="rotate(-90 45.5 126.4)">5</text>
<text x="56.4" y="129.3">4</text>
<text x="63.2" y="126.4" transform="rotate(-90 63.2 126.4)">5</text>
<text x="88.6" y="126.4" transform="rotate(-90 88.6 126.4)">5</text>
<text x="107.2" y="129.3">4</text>
<text x="114" y="126.4" transform="rotate(-90 114 126.4)">5</text>
<text x="139.4" y="129.6" transform="rotate(-90 139.4 129.6)">3</text>
<text x="64.1" y="134.4">3</text>
<text x="89.5" y="134.4">3</text>
<text x="114.9" y="134.4">3</text>
<text x="56.4" y="139.4">2</text>
<text x="107.2" y="139.4">2</text>
<text x="139.4" y="141.6" transform="rotate(-90 139.4 141.6)">12</text>
<text x="63.2" y="144.2" transform="rotate(-90 63.2 144.2)">1</text>
<text x="88.6" y="144.2" transform="rotate(-90 88.6 144.2)">1</text>
<text x="114" y="144.2" transform="rotate(-90 114 144.2)">1</text>
<text x="148.5" y="149.6">1</text>
<text x="148.5" y="152.1">2</text>
<text x="148.5" y="154.7">3</text>
<text x="61.5" y="164.8">7</text>
<text x="73.6" y="167.4">13</text>
<text x="86.3" y="164.8">11</text>
<text x="99.6" y="167.4">2</text>
<text x="112.3" y="164.8">5</text>
<text x="61.5" y="169.9">6</text>
<text x="86.3" y="169.9">10</text>
<text x="112.3" y="169.9">4</text>
</g>
<g font-size="1.8" fill="#0f0f0f">
<text x="71.1" y="47.9">~{RST}15</text>
<text x="149.4" y="45.4">HW</text>
<text x="150.7" y="47.9">W</text>
<text x="71.1" y="50.5">ZU</text>
<text x="71.1" y="53">ZW</text>
<text x="149.7" y="53">LW</text>
<text x="71.1" y="60.6">ZV</text>
<text x="71.1" y="63.2">IFB</text>
<text x="71.1" y="65.7">SWC 13</text>
<text x="149.8" y="63.2">HV</text>
<text x="151.1" y="65.7">V</text>
<text x="71.1" y="68.2">SWD 14</text>
<text x="150.1" y="70.8">LV</text>
<text x="149.5" y="80.9">HU</text>
<text x="150.9" y="83.5">U</text>
<text x="149.8" y="88.6">LU</text>
<text x="30.5" y="116.5">IFB</text>
<text x="138.2" y="149.5">U</text>
<text x="138" y="154.6">W</text>
<text x="138.4" y="152.1">V</text>
<text x="116.5" y="160.3" transform="rotate(-90 116.5 160.3)">SW</text>
</g>
<g font-size="1.8" fill="#009600">
<text x="134.6" y="47.9">SW3</text>
<text x="134.6" y="65.7">SV 3</text>
<text x="134.6" y="83.5">SU 3</text>
<text x="53.3" y="129.2">HU 4</text>
<text x="78.7" y="129.2">HV 4</text>
<text x="104.1" y="129.2">HW4</text>
<text x="53.3" y="139.4">LU 2</text>
<text x="78.7" y="139.4">LV 2</text>
<text x="104.1" y="139.4">LW 2</text>
<text x="68.2" y="157.7" transform="rotate(-90 68.2 157.7)">SU</text>
<text x="93.6" y="157.4" transform="rotate(-90 93.6 157.4)">SV</text>
<text x="45.7" y="167.3">ZU 1</text>
<text x="71.1" y="167.3">ZV13</text>
<text x="96.5" y="167.3">ZW 2</text>
</g>
<g font-size="1.8" fill="#484848">
<text x="92.1" y="105">Power</text>
<text x="89.6" y="120.2">Power</text>
<text x="72" y="144.1" transform="rotate(-90 72 144.1)">Power</text>
<text x="97.4" y="144.1" transform="rotate(-90 97.4 144.1)">Power</text>
<text x="122.8" y="144.1" transform="rotate(-90 122.8 144.1)">Power</text>
</g>
</svg>
